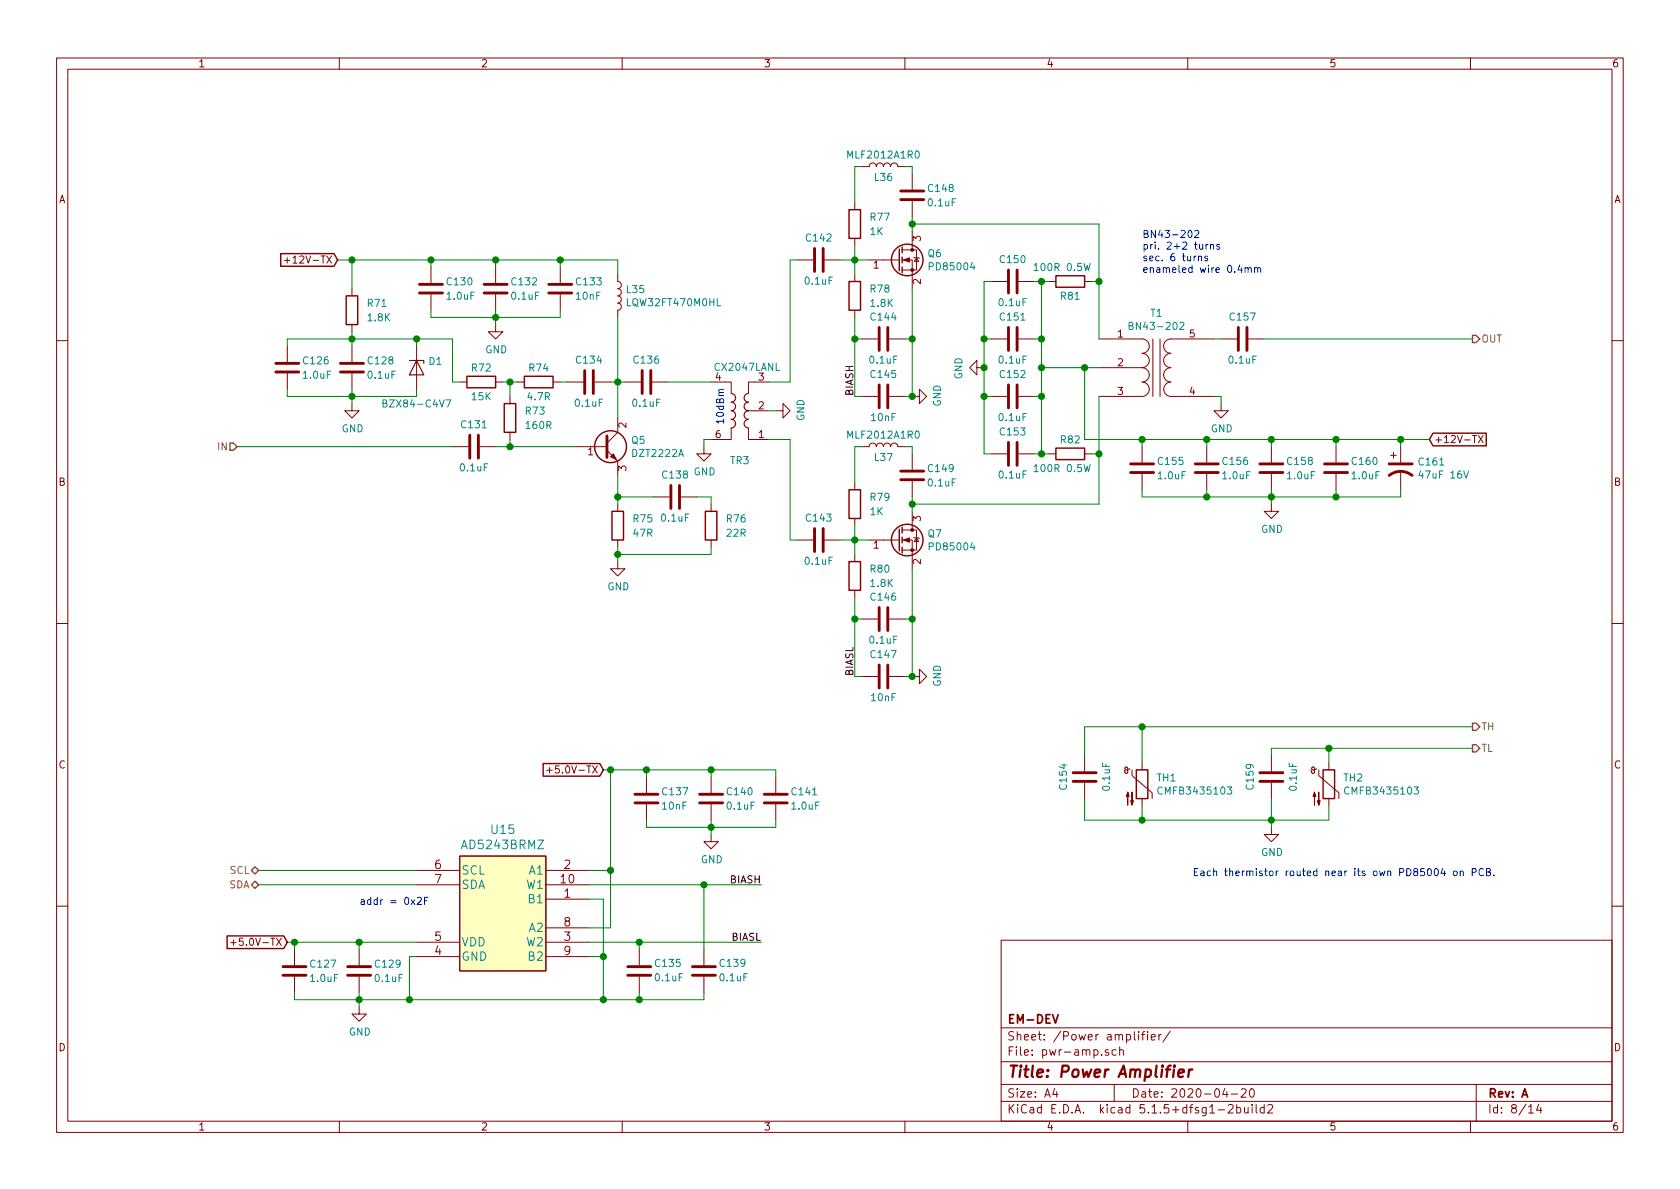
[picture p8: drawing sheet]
<svg xmlns="http://www.w3.org/2000/svg" width="297mm" height="210mm" viewBox="0 0 297 210" stroke-linecap="round" stroke-linejoin="round" font-family="sans-serif">
<g fill="none" stroke="#840000" stroke-width=".18">
<path d="M10 10.3h277v189.9h-277zM12 12.2h273v186.1h-273zM60 10.3v1.9M110 10.3v1.9M160 10.3v1.9M210 10.3v1.9M260 10.3v1.9M151.1 35.8v1.3M152.4 29.5h1.3a.63 .63 0 0 1 .6-.7 .63 .63 0 0 1 .6 .7 .63 .63 0 0 1 .7-.7 .63 .63 0 0 1 .6 .7 .63 .63 0 0 1 .6-.7 .63 .63 0 0 1 .7 .7 .63 .63 0 0 1 .6-.7 .63 .63 0 0 1 .6 .7h1.3M161.3 30.7v2.8M161.3 35.6v2.7M50.3 46h1"/>
<path d="M50.8 45.6v.9M62.2 51v1.3M62.2 57.4v1.3M76.2 47.2v2.8M76.2 52.1v2.8M87.6 57.4v1.3h1.3l-1.3 1.2-1.2-1.2h1.2M87.6 47.2v2.8M87.6 52.1v2.8M99.1 47.2v2.8M99.1 52.1v2.8M109.2 48.5v1.3a.63 .63 0 0 1 .7 .6 .63 .63 0 0 1-.7 .6 .63 .63 0 0 1 .7 .7 .63 .63 0 0 1-.7 .6 .63 .63 0 0 1 .7 .7 .63 .63 0 0 1-.7 .6 .63 .63 0 0 1 .7 .6 .63 .63 0 0 1-.7 .7v1.2M141 46h2.8"/>
<path d="M145.8 46h2.8M151.1 42.2v1.2M151.1 48.5v1.3M151.1 54.9v1.2M152.4 59.9h2.8M153.7 46h5.3M157.2 59.9h2.8M159.5 46h1.8v5M159.5 44.2h2.6v3.5h-2.6M161.3 40.9v3.3M161.5 45.5l.2 .1h.7l.2 .1M162.1 45.6l.3 .6h-.7z"/>
<path d="M175.3 59.9h2.8M175.3 49.8h2.8M180.1 59.9h2.8M180.1 49.8h2.8M185.4 49.8h1.3M191.8 49.8h1.2M194.3 59.9h7.6a1.27 1.27 0 0 1 1.3 1.3 1.27 1.27 0 0 1-1.3 1.3 1.27 1.27 0 0 1 1.3 1.2 1.27 1.27 0 0 1-1.3 1.3M203.8 59.9v10.2M205.1 59.9v10.2M214.6 59.9h-7.6a1.27 1.27 0 0 0-1.3 1.3 1.27 1.27 0 0 0 1.3 1.3 1.27 1.27 0 0 0-1.3 1.2 1.27 1.27 0 0 0 1.3 1.3 1.27 1.27 0 0 0-1.3 1.3 1.27 1.27 0 0 0 1.3 1.3 1.27 1.27 0 0 0-1.2 1.2 1.27 1.27 0 0 0 1.2 1.3h7.6M215.9 59.9h2.8M220.7 59.9h2.8"/>
<path d="M10 60.2h2M50.8 61.2v2.8M50.8 66v2.8M62.2 71.4v1.2h1.3l-1.3 1.3-1.2-1.3h1.2M62.2 61.2v2.8M62.2 66v2.8M73.7 61.2v7.6M80 79h2.8M81.3 67.6h1.2M84.8 79h2.8M87.6 67.6h1.3M90.2 70.1v1.3"/>
<path d="M90.2 76.4v1.3M91.4 67.6h1.3M97.8 67.6h1.3M100.3 67.6h2.8M101.6 79h5.7M105.2 67.6h2.7M107.3 79.6l1.9 1.9v2.6M109.2 73.9v2.5l-1.9 2M110.5 67.6h2.8M115.3 67.6h2.8M124.5 79v1.3h1.2l-1.2 1.2-1.3-1.2h1.3M125.7 67.6h3.6v2"/>
<path d="M129.3 75.7v2h-3.6M132.1 72.6h3.8M132.3 75.7v2h3.6M135.9 67.6h-3.6v2M137.2 72.6h1.2v-1.2l1.3 1.2-1.3 1.3v-1.3M152.4 79h1.3a.63 .63 0 0 1 .6-.6 .63 .63 0 0 1 .6 .6 .63 .63 0 0 1 .7-.6 .63 .63 0 0 1 .6 .6 .63 .63 0 0 1 .6-.6 .63 .63 0 0 1 .7 .6 .63 .63 0 0 1 .6-.6 .63 .63 0 0 1 .6 .6h1.3M152.4 70.1h2.8M157.2 70.1h2.8M161.3 70.1h1.3v-1.3l1.2 1.3-1.2 1.3v-1.3M172.7 65v-1.3l-1.3 1.3 1.3 1.3v-1.3h1.3M175.3 70.1h2.8M180.1 70.1h2.8"/>
<path d="M194.3 65h7.6M201.9 65a1.27 1.27 0 0 1 1.3 1.3 1.27 1.27 0 0 1-1.3 1.3 1.27 1.27 0 0 1 1.3 1.2 1.27 1.27 0 0 1-1.3 1.3h-7.6M201.9 79v2.8M213.4 79v2.8M215.9 71.4v1.2h1.3l-1.3 1.3-1.3-1.3h1.3M224.8 79v2.8M236.2 79v2.8M247.6 79v2.8M261.4 77l.8 1.3M262.2 77l-.8 1.3M285 60.2h2M109.2 99.3v1.3h1.3l-1.3 1.2-1.3-1.2h1.3"/>
<path d="M109.2 89.1v1.3M109.2 95.5v1.3M115.6 87.9h2.8M120.4 87.9h2.8M125.7 89.1v1.3M125.7 95.5v1.3M141 95.5h2.8M145.8 95.5h2.8M151.1 85.3v1.3M151.1 91.7v1.3M151.1 98v1.3M153.7 95.5h5.3"/>
<path d="M159.5 95.5h1.8v5.1M159.5 93.7h2.6v3.6h-2.6M161.3 80.3v2.8M161.3 85.1v2.8M161.3 90.4v3.3M161.5 95l.2 .1h.7l.2 .1M162.1 95.1l.3 .7h-.7zM175.3 80.3h2.8M180.1 80.3h2.8M185.4 80.3h1.3M191.8 80.3h1.2M201.9 83.8v2.8"/>
<path d="M213.4 83.8v2.8M224.8 89.1v1.3h1.3l-1.3 1.3-1.3-1.3h1.3M224.8 83.8v2.8M236.2 83.8v2.8M245.9 80.5h1M246.4 80v1M247.6 83.3v3.3M10 110.3h2M151.1 104.4v1.3M152.4 119.6h2.8M152.4 109.5h2.8M157.2 119.6h2.8"/>
<path d="M157.2 109.5h2.8M161.3 119.6h1.3v-1.2l1.2 1.2-1.2 1.3v-1.3M285 110.3h2M96.7 136.2h.9M97.2 135.7v1M114.3 137.4v2.8M125.7 137.4v2.8M137.2 137.4v2.8M191.8 133.6v2.8M191.8 138.4v2.8M199.7 135.9l-.1 .2-.4 .1-.3-.2v-.2l.3-.2 .2 .2v.8l-.2 .2-.3-.2v-.2l-.1-.1M200.2 136.1v1.1l3.5 3v1"/>
<path d="M201.9 134.9v1.2M224.8 133.6v2.8M224.8 138.4v2.8M232.8 135.9l-.3 .2-.3 .1-.3-.2v-.2l.3-.2 .2 .2v.8l-.2 .2-.3-.2v-.2l-.1-.1M233.2 136.1v1.1l3.5 3v1M234.9 134.9v1.2M73.7 156.5h7.6M73.7 153.9h7.6M81.3 151.4h15.2v20.3h-15.2zM96.5 159h7.6M96.5 156.5h7.6M96.5 153.9h7.6"/>
<path d="M114.3 142.2v2.8M125.7 147.6v1.2h1.3l-1.3 1.3-1.2-1.3h1.2M125.7 142.2v2.8M137.2 142.2v2.8M201.9 141.2v1.3M224.8 146.3v1.3h1.3l-1.3 1.2-1.3-1.2h1.3M234.9 141.2v1.3M10 160.2h2M40.8 166.7h1M41.3 166.2v1M52.1 167.9v2.8M52.1 172.7v2.8"/>
<path d="M63.5 178v1.3h1.3l-1.3 1.3-1.3-1.3h1.3M63.5 167.9v2.8M63.5 172.7v2.8M73.7 166.6h7.6M73.7 169.2h7.6M96.5 166.6h7.6M96.5 169.2h7.6M96.5 164.1h7.6M113 167.9v2.8M113 172.7v2.8M124.5 167.9v2.8M124.5 172.7v2.8"/>
<path d="M177 166.3h108v32h-108zM285 160.2h2M60 198.3v1.9M110 198.3v1.9M160 198.3v1.9M177 194.8h108M177 191.8h108M177 187.8h108M177 181.8h108M186.5 192.5l-.4 1h1M186.8 193v1M196 185.7a.37 .37 0 0 0-.6 .1l.1 .2 .5 .2 .1 .1-.3 .3-.4-.1"/>
<path d="M197 191.8v3M197.3 185.7l-.4-.1-.3 .3 .1 .6 .2 .1 .4-.1M198 185.7a.37 .37 0 0 1 .6 .1v.8M198 185.1v1.5M201.3 182.4v.2M201.3 182.9v1M201.8 182.9h.6M202.4 182.4l-.3 .1v.1v1.3M202.9 182.4v.2M202.9 182.9v1M203.6 183.4l.7-.1-.1-.3-.4-.1-.2 .2v.7h.6M204.9 182.9v1"/>
<path d="M205.3 182.9l-.4 .3M206.9 182.3l-1.3 2M210 198.3v1.9M215.4 196.3h1.1M216.6 192.5l-.4 1h.9M216.9 193v1M217.2 195.5l.2-.2h.4l.2 .5-.9 1h.9M217.7 193.5h1.1M218.7 195.9l.4-.1 .3 .3-.1 .6h-.6M218.7 195.3v1.5M219.5 192.7l.2-.2h.3l.3 .2v.3v.2l-.9 .8h.9M220 195.8l.1 .9 .3 .1 .3-.1"/>
<path d="M220.7 195.8v1M221.1 192.6l.2-.1a.8 .8 0 0 1 .5 .8 .8 .8 0 0 1-.5 .7 1 1 0 0 1-.2-1.4zM221.4 195.3v.2M221.4 195.8v1M222.1 195.3v1.3l.2 .2M223.5 195.9l-.4-.1-.3 .3 .1 .6 .2 .1 .4-.1M223.5 195.3v1.5M224.2 195.5l.2-.2h.3l.3 .5-.9 1h.9M260 198.3v1.9M261 191.8v6.5M270.3 195.8l.4-.5v1.5M270.3 196.8h.8"/>
<path d="M272.1 195.2l-.4 1.1h.9M272.4 195.8v1"/>
</g>
<path d="M208.4 189.8l.9-.2v-.4l-.6-.1-.3 .3v.9l.2 .1 .5-.1M210.3 189.1l-.2 1.3M210.8 189.1a.54 .54 0 0 0-.6 .4" fill="none" stroke="#840000" stroke-width=".41"/>
<path d="M186.1 179.4l.5 1.5 .5-1.5" fill="none" stroke="#840000" stroke-width=".3"/>
<g fill="none" stroke="#840000" stroke-width=".51">
<path d="M159.3 35.3h4M159.3 33.8h4M74.2 51.8h4M74.2 50.3h4M85.6 51.8h4.1M85.6 50.3h4.1M97 51.8h4.1M97 50.3h4.1M144 43.9v4.1M145.5 43.9v4.1M155.4 57.9v4.1M157 57.9v4.1"/>
<path d="M178.3 47.7v4.1M178.3 57.9v4.1M179.8 47.7v4.1M179.8 57.9v4.1M218.9 57.9v4.1M220.5 57.9v4.1M48.8 65.8h4M48.8 64.3h4M60.2 65.8h4.1M60.2 64.3h4.1M83.1 77v4M84.6 77v4"/>
<path d="M103.4 65.5v4.1M104.9 65.5v4.1M107.3 77.1v3.8M113.5 65.5v4.1M115.1 65.5v4.1M155.4 68.1v4M157 68.1v4M178.3 68.1v4M178.3 78.2v4.1M179.8 68.1v4M179.8 78.2v4.1M118.6 85.8v4.1"/>
<path d="M120.1 85.8v4.1M144 93.5v4M145.5 93.5v4M159.3 84.8h4M159.3 83.3h4M199.9 82h4.1M199.9 83.6h4.1M211.3 82h4.1M211.3 83.6h4.1M222.8 82h4M222.8 83.6h4M234.2 82h4.1"/>
<path d="M234.2 83.6h4.1M245.6 84.1a3.3 3.3 0 0 1 4.1 0M245.6 82h4.1M155.4 107.4v4.1M155.4 117.6v4.1M157 107.4v4.1M157 117.6v4.1M189.7 138.2h4.1M189.7 136.6h4.1M222.8 138.2h4M222.8 136.6h4M112.3 142h4"/>
<path d="M112.3 140.5h4M123.7 142h4.1M123.7 140.5h4.1M135.1 142h4.1M135.1 140.5h4.1M50 172.5h4.1M50 170.9h4.1M61.5 172.5h4M61.5 170.9h4M111 172.5h4.1M111 170.9h4.1M122.4 172.5h4.1"/>
<path d="M122.4 170.9h4.1"/>
</g>
<g fill="none" stroke="#840000" stroke-width=".25">
<path d="M150.1 37.1h2v5.1h-2zM49.6 44.9h9.5l.6 1.1-.6 1.1h-9.5zM61.2 52.3h2v5.1h-2zM150.1 49.8h2v5.1h-2zM159 44.1v3.8M159.5 43.7v1M159.5 45.5v1M159.5 47.2v1.1M186.7 48.8h5.1v2h-5.1zM82.5 66.5h5.1v2.1h-5.1zM89.2 71.4h2v5h-2zM92.7 66.5h5.1v2.1h-5.1z"/>
<path d="M186.7 79.2h5.1v2.1h-5.1zM253.4 76.6h9.4v2.2h-9.4l-.7-1.1zM108.2 90.4h2v5.1h-2zM124.7 90.4h2v5.1h-2zM150.1 86.6h2v5.1h-2zM150.1 99.3h2v5.1h-2zM159 93.6v3.8M159.5 93.2v1M159.5 95v1M159.5 96.8v1M96 135h10l.7 1.1-.7 1.2h-10zM200.9 136.1h2v5.1h-2z"/>
<path d="M233.9 136.1h2.1v5.1h-2.1zM40.2 165.5h10l.6 1.1-.6 1.1h-10z"/>
<circle cx="160.4" cy="46" r="2.79"/>
<circle cx="107.9" cy="79" r="2.82"/>
<circle cx="160.4" cy="95.5" r="2.79"/>
</g>
<g fill="#840000" stroke="#840000" stroke-width=".18">
<path d="M159.8 46l1-.4v.7z"/>
<path d="M159.8 95.5l1-.4v.8z"/>
<path d="M232.4 140.1l.3 .7h-.5l.2-.7v2.3z"/>
<path d="M233.2 140.1v2.3l-.3-.8h.5l-.2 .8z"/>
<path d="M107.9 80.8l.6-.5 .5 1z"/>
<path d="M199.4 140.1l.2 .7h-.5l.3-.7v2.3z"/>
<path d="M200.2 140.1v2.3l-.3-.8h.5l-.2 .8z"/>
<circle cx="161.3" cy="47.7" r=".25"/>
<circle cx="161.3" cy="44.2" r=".25"/>
<circle cx="161.3" cy="97.3" r=".25"/>
<circle cx="161.3" cy="93.7" r=".25"/>
</g>
<g fill="none" stroke="#008484" stroke-width=".18">
<path d="M182.8 46.9l.4-.3v1.2M182.8 47.8h.8M199.6 57.6h.6l.1-.5-.7-.1v1.3h.5l.3-.3v-.2l-.3-.2M208.6 57.1l.5-.1 .2 .3v.3l-.8 .7h.8M67.7 71.3h.6v-.5l-.6-.1v1.3h.5l.3-.3v-.2l-.4-.2M78.8 70.7h.9l-.6 1.3M182.8 82.5l.4-.4v1.3M182.8 83.4h.8M258.8 83.3l.4 1.3 .5-1.3M205.5 139.3a.6 .6 0 0 0-.8 .4 .6 .6 0 0 0 .6 .7l.2-.1M217 139.2h.8l-.5 .4 .4 .2 .1 .4-.3 .2-.5-.1M238.5 139.3a.6 .6 0 0 0-.8 .4 .6 .6 0 0 0 .6 .7l.2-.1"/>
<path d="M250 139.2h.8l-.4 .4 .3 .2 .1 .4-.3 .2-.5-.1"/>
</g>
<path d="M81.3 151.4h15.2v20.3h-15.2z" fill="#ffffc2" stroke="#ffffc2" stroke-width=".18"/>
<path d="M72.4 63.7h2.5v.6M73.7 63.7l1.2 2.6h-2.5zM129.3 69.6a.76 .76 0 0 1 .7 .8 .76 .76 0 0 1-.7 .7 .76 .76 0 0 1 .7 .8 .76 .76 0 0 1-.7 .7 .76 .76 0 0 1 .7 .8 .76 .76 0 0 1-.7 .8 .76 .76 0 0 1 .7 .7 .76 .76 0 0 1-.7 .8M132.3 69.6a.76 .76 0 0 0-.7 .8 .76 .76 0 0 0 .7 .7 .76 .76 0 0 0-.7 .8 .76 .76 0 0 0 .7 .7 .76 .76 0 0 0-.7 .8 .76 .76 0 0 0 .7 .8 .76 .76 0 0 0-.7 .7 .76 .76 0 0 0 .7 .8" fill="none" stroke="#840000" stroke-width=".2"/>
<g fill="none" stroke="#008400" stroke-width=".18">
<path d="M152.4 29.5h-1.3v6.3M160 29.5h1.3v1.2M161.3 39.6h33v20.3M161.3 38.3v2.6M59.7 46h49.5v2.5M62.2 46v5M62.2 58.7v2.5M73.7 59.9v1.3M76.2 46v1.2M76.2 54.9v1.2h22.9v-1.2M87.6 46v1.2M87.6 54.9v2.5"/>
<path d="M99.1 46v1.2M109.2 56.1v17.8M141 46h-1.3v21.6h-3.8M148.6 46h5.1M151.1 56.1v14h1.3M151.1 59.9h1.3M151.1 43.4v5.1M160 59.9h1.3M161.3 51v19.1h-1.3M174 59.9h1.3M175.3 49.8h-1.3v30.5h1.3M182.9 49.8h2.5"/>
<path d="M182.9 59.9h1.2M184.1 49.8v30.5M193 49.8h1.3M214.6 59.9h1.3M223.5 59.9h36.8M41.9 79h38.1M50.8 68.8v1.3h22.9v-1.3M50.8 61.2v-1.3h29.2v7.7h1.3M62.2 68.8v2.6M87.6 79h14M88.9 67.6h2.5M90.2 67.6v2.5"/>
<path d="M90.2 77.7v1.3M99.1 67.6h1.2M107.9 67.6h2.6M118.1 67.6h7.6M125.7 77.7h-1.2v1.3M135.9 77.7h3.8v17.8h1.3M135.9 72.6h1.3M152.4 79h-1.3v6.3M160 79h1.3v1.3M174 70.1h1.3M182.9 70.1h1.2M184.1 65h10.2"/>
<path d="M191.8 65v12.7h60.9M194.3 70.1v19h-33M201.9 77.7v1.3M213.4 77.7v1.3M214.6 70.1h1.3v1.3M224.8 77.7v1.3M236.2 77.7v1.3M247.6 77.7v1.3M109.2 87.9h6.4M109.2 84.1v5M109.2 96.8v2.5M123.2 87.9h2.5v1.2"/>
<path d="M125.7 96.8v1.2h-16.5M148.6 95.5h5.1M151.1 93v5M161.3 87.9v2.5M182.9 80.3h2.5M193 80.3h1.3M201.9 86.6v1.3h45.7v-1.3M213.4 86.6v1.3M224.8 86.6v2.5M236.2 86.6v1.3M151.1 105.7v13.9h1.3M151.1 109.5h1.3"/>
<path d="M160 109.5h1.3M161.3 100.6v19h-1.3M106.7 136.1h30.5v1.3M107.9 136.1v28h-3.8M114.3 136.1v1.3M125.7 136.1v1.3M201.9 128.5v6.4M234.9 132.3v2.6M260.3 132.3h-35.5v1.3M260.3 128.5h-68.5v5.1M45.7 156.5h28M45.7 153.9h28"/>
<path d="M104.1 156.5h30.5M104.1 153.9h3.8M104.1 159h2.6v17.8M114.3 145v1.3h22.9v-1.3M124.5 156.5v11.4M125.7 145v2.6M191.8 141.2v3.8h43.1v-2.5M201.9 142.5v2.5M224.8 141.2v5.1M50.8 166.6h22.9M52.1 166.6v1.3M52.1 175.5v1.3h72.4v-1.3"/>
<path d="M63.5 166.6v1.3M63.5 175.5v2.5M73.7 169.2h-1.3v7.6M104.1 169.2h2.6M104.1 166.6h30.5M113 166.6v1.3M113 175.5v1.3"/>
</g>
<path d="M260.3 59.3h.7l.6 .6-.6 .7h-.7zM40.6 78.4h.7l.6 .6-.6 .6h-.7zM260.3 131.7h.7l.6 .6-.6 .7h-.7zM260.3 127.9h.7l.6 .6-.6 .7h-.7zM44.4 156.5l.7-.7 .6 .7-.6 .6zM44.4 153.9l.7-.6 .6 .6-.6 .7z" fill="none" stroke="#848400" stroke-width=".25"/>
<g fill="none" stroke="#0000c2" stroke-width=".18">
<path d="M210.2 40.8l.1-.1a.67 .67 0 0 1 .5 .7 .67 .67 0 0 1-.5 .6 .83 .83 0 0 1-.1-1.2zM211.3 40.9l.4-.2 .3 .4-.1 .2-.7 .7h.8M211.9 45.4l.2-.1h.3v.8M211.9 45.3v.8M213.2 43.2v.9M213.5 45.3h-.3l-.2 .2 .1 .1 .4 .2v.3h-.5M213.6 43.2l-.4 .3M214 43.4l.2-.2 .3 .1 .1 .8M214 43.2v.9M215.6 43.3l-.3-.1-.2 .2 .1 .2 .4 .1v.3h-.5M220.1 47.5l.2-.2 .3 .1 .1 .8M220.1 47.3v.9"/>
<path d="M220.7 47.5l.2-.2 .3 .1v.8M221.8 47.5l.2-.2 .3 .1 .1 .8M221.8 47.3v.9M222.4 47.5l.2-.2 .3 .1v.8M127.9 68.9h-.7l-.1 .3 .2 .2M73.8 158.8l.5-.1 .2 .3-.1 .2-.7 .7h.8M75.1 159.3h.4M75.7 158.7h-.6v1.2M253.7 153.7l.2-.1a.67 .67 0 0 1 .4 .6 .67 .67 0 0 1-.4 .7l-.3-.5zM255.1 153.5l-.3 .9h.8M255.4 154v.9M257 154.1l.2-.1 .4 .1v.5l-.1 .2-.3 .1-.2-.2z"/>
<path d="M258.2 154.1l.2-.1 .2 .1 .1 .8M258.2 154v.9M260.3 154.2h.6l.1-.5-.2-.1h-.5v1.3M262.3 153.7a.6 .6 0 0 0-.8 .4 .6 .6 0 0 0 .6 .8l.2-.2M262.8 154.2l.6-.1 .1-.2-.1-.2-.6-.1v1.3h.5l.2-.2 .1-.3-.4-.2M264.1 154.7v.2"/>
</g>
<g fill="#008400" stroke="#008400" stroke-width=".25">
<circle cx="108" cy="136.1" r=".51"/>
<circle cx="235" cy="132.3" r=".51"/>
<circle cx="113" cy="166.6" r=".51"/>
<circle cx="124.5" cy="156.5" r=".51"/>
<circle cx="113" cy="176.8" r=".51"/>
<circle cx="106.7" cy="176.8" r=".51"/>
<circle cx="224.8" cy="145" r=".51"/>
<circle cx="201.9" cy="145" r=".51"/>
<circle cx="201.9" cy="128.5" r=".51"/>
<circle cx="62.2" cy="46" r=".51"/>
<circle cx="161.3" cy="119.6" r=".51"/>
<circle cx="161.3" cy="70.1" r=".51"/>
<circle cx="184.2" cy="59.9" r=".51"/>
<circle cx="184.2" cy="70.1" r=".51"/>
<circle cx="174" cy="59.9" r=".51"/>
<circle cx="174" cy="70.1" r=".51"/>
<circle cx="161.3" cy="109.5" r=".51"/>
<circle cx="151.1" cy="95.5" r=".51"/>
<circle cx="151.1" cy="109.5" r=".51"/>
<circle cx="151.1" cy="46" r=".51"/>
<circle cx="151.1" cy="59.9" r=".51"/>
<circle cx="161.3" cy="59.9" r=".51"/>
<circle cx="174" cy="65" r=".51"/>
<circle cx="76.2" cy="46" r=".51"/>
<circle cx="99.1" cy="46" r=".51"/>
<circle cx="87.6" cy="46" r=".51"/>
<circle cx="87.6" cy="56.1" r=".51"/>
<circle cx="109.2" cy="67.6" r=".51"/>
<circle cx="62.2" cy="59.9" r=".51"/>
<circle cx="73.7" cy="59.9" r=".51"/>
<circle cx="62.2" cy="70.1" r=".51"/>
<circle cx="90.2" cy="67.6" r=".51"/>
<circle cx="90.2" cy="79" r=".51"/>
<circle cx="109.2" cy="87.9" r=".51"/>
<circle cx="109.2" cy="98" r=".51"/>
<circle cx="236.2" cy="77.7" r=".51"/>
<circle cx="114.3" cy="136.1" r=".51"/>
<circle cx="108" cy="153.9" r=".51"/>
<circle cx="125.7" cy="146.3" r=".51"/>
<circle cx="106.7" cy="169.2" r=".51"/>
<circle cx="72.4" cy="176.8" r=".51"/>
<circle cx="52.1" cy="166.6" r=".51"/>
<circle cx="63.5" cy="166.6" r=".51"/>
<circle cx="63.5" cy="176.8" r=".51"/>
<circle cx="247.7" cy="77.7" r=".51"/>
<circle cx="213.4" cy="87.9" r=".51"/>
<circle cx="224.8" cy="87.9" r=".51"/>
<circle cx="236.2" cy="87.9" r=".51"/>
<circle cx="125.7" cy="136.1" r=".51"/>
<circle cx="224.8" cy="77.7" r=".51"/>
<circle cx="213.4" cy="77.7" r=".51"/>
<circle cx="201.9" cy="77.7" r=".51"/>
<circle cx="191.8" cy="65" r=".51"/>
<circle cx="184.2" cy="49.8" r=".51"/>
<circle cx="194.3" cy="49.8" r=".51"/>
<circle cx="184.2" cy="65" r=".51"/>
<circle cx="194.3" cy="80.3" r=".51"/>
<circle cx="184.2" cy="80.3" r=".51"/>
<circle cx="161.3" cy="89.1" r=".51"/>
<circle cx="161.3" cy="39.6" r=".51"/>
</g>
<text font-size="2.8" fill="#840000" x="178" y="190.5">Title: Power Amplifier</text>
<g font-size="2.1" fill="#008484">
<text x="87" y="147.5">U15</text>
<text x="81.5" y="154.7">SCL</text>
<text x="81.9" y="150.2">AD5243BRMZ</text>
<text x="93.6" y="154.7">A1</text>
<text x="81.5" y="157.2">SDA</text>
<text x="93.1" y="157.2">W1</text>
<text x="93.6" y="159.7">B1</text>
<text x="81.5" y="167.4">VDD</text>
<text x="93.1" y="167.4">W2</text>
<text x="93.6" y="164.8">A2</text>
<text x="81.5" y="169.9">GND</text>
<text x="93.6" y="169.9">B2</text>
</g>
<g font-size="2.1" fill="#840000">
<text x="76.9" y="153.7">6</text>
<text x="99.7" y="153.7">2</text>
<text x="76.9" y="156.2">7</text>
<text x="99.2" y="156.2">10</text>
<text x="99.7" y="158.7">1</text>
<text x="76.9" y="166.4">5</text>
<text x="99.7" y="166.4">3</text>
<text x="99.7" y="163.8">8</text>
<text x="76.9" y="168.9">4</text>
<text x="99.7" y="168.9">9</text>
<text x="178" y="184">Sheet: /Power amplifier/</text>
<text x="178" y="181">EM-DEV</text>
<text x="178" y="186.7">File: pwr-amp.sch</text>
<text x="178" y="196.9">KiCad E.D.A. kicad 5.1.5+dfsg1-2build2</text>
<text x="178" y="194.1">Size: A4</text>
<text x="200" y="194.1">Date: 2020-04-20</text>
<text x="263" y="194.1">Rev: A</text>
<text x="263" y="196.9">Id: 8/14</text>
</g>
<g font-size="1.8" fill="#840000">
<text x="35" y="11.9">1</text>
<text x="85" y="11.9">2</text>
<text x="135" y="11.9">3</text>
<text x="185" y="11.9">4</text>
<text x="235" y="11.9">5</text>
<text x="285" y="11.9">6</text>
<text x="10.4" y="35.9">A</text>
<text x="285.4" y="35.9">A</text>
<text x="51.9" y="46.6">+12V-TX</text>
<text x="154.5" y="47.5">1</text>
<text x="162.8" y="42.6" transform="rotate(-90 162.8 42.6)">3</text>
<text x="162.8" y="50.3" transform="rotate(-90 162.8 50.3)">2</text>
<text x="197.6" y="59.7">1</text>
<text x="210.3" y="59.7">5</text>
<text x="197.6" y="64.8">2</text>
<text x="126.5" y="67.3">4</text>
<text x="134.1" y="67.3">3</text>
<text x="197.6" y="69.8">3</text>
<text x="210.3" y="69.8">4</text>
<text x="110.7" y="75.7" transform="rotate(-90 110.7 75.7)">2</text>
<text x="126.5" y="77.5">6</text>
<text x="134.1" y="77.5">1</text>
<text x="134.1" y="72.4">2</text>
<text x="104" y="80.5">1</text>
<text x="110.7" y="83.3" transform="rotate(-90 110.7 83.3)">3</text>
<text x="253.5" y="78.4">+12V-TX</text>
<text x="10.4" y="85.9">B</text>
<text x="285.4" y="85.9">B</text>
<text x="162.8" y="92.2" transform="rotate(-90 162.8 92.2)">3</text>
<text x="154.5" y="97">1</text>
<text x="162.8" y="99.8" transform="rotate(-90 162.8 99.8)">2</text>
<text x="10.4" y="135.9">C</text>
<text x="98.4" y="136.8">+5.0V-TX</text>
<text x="285.4" y="135.9">C</text>
<text x="42.5" y="167.3">+5.0V-TX</text>
<text x="10.4" y="185.9">D</text>
<text x="285.4" y="185.9">D</text>
<text x="35" y="199.9">1</text>
<text x="85" y="199.9">2</text>
<text x="135" y="199.9">3</text>
<text x="185" y="199.9">4</text>
<text x="235" y="199.9">5</text>
<text x="285" y="199.9">6</text>
</g>
<g font-size="1.8" fill="#008484">
<text x="150.1" y="28">MLF2012A1R0</text>
<text x="154.7" y="32">L36</text>
<text x="164.2" y="34">C148</text>
<text x="153.9" y="41.6">1K</text>
<text x="153.9" y="39">R77</text>
<text x="164.2" y="36.5">0.1uF</text>
<text x="142.6" y="42.7">C142</text>
<text x="164.1" y="45.5">Q6</text>
<text x="164.6" y="47.8">PD85004</text>
<text x="176.9" y="46.5">C150</text>
<text x="183.4" y="47.9">100R 0.5W</text>
<text x="79.1" y="53">1.0uF</text>
<text x="79.1" y="50.5">C130</text>
<text x="90.6" y="53">0.1uF</text>
<text x="90.6" y="50.5">C132</text>
<text x="101.9" y="53">10nF</text>
<text x="102" y="50.5">C133</text>
<text x="110.8" y="51.8">L35</text>
<text x="142.4" y="50.3">0.1uF</text>
<text x="153.9" y="51.7">R78</text>
<text x="187.6" y="53">R81</text>
<text x="65" y="54.3">R71</text>
<text x="65.1" y="56.8">1.8K</text>
<text x="111.1" y="54.1">LQW32FT470M0HL</text>
<text x="154" y="54.3">1.8K</text>
<text x="154.1" y="56.7">C144</text>
<text x="176.7" y="54.1">0.1uF</text>
<text x="176.9" y="56.7">C151</text>
<text x="200.5" y="58.3">BN43-202</text>
<text x="203.5" y="56">T1</text>
<text x="217.6" y="56.7">C157</text>
<text x="53.7" y="64.4">C126</text>
<text x="65.2" y="64.4">C128</text>
<text x="75.9" y="64.5">D1</text>
<text x="83.5" y="65.7">R72</text>
<text x="85.8" y="62.5">GND</text>
<text x="93.6" y="65.7">R74</text>
<text x="102" y="64.3">C134</text>
<text x="112.2" y="64.3">C136</text>
<text x="126.5" y="65.6">CX2047LANL</text>
<text x="153.9" y="64.3">0.1uF</text>
<text x="176.7" y="64.3">0.1uF</text>
<text x="217.4" y="64.3">0.1uF</text>
<text x="53.7" y="67">1.0uF</text>
<text x="65.2" y="67">0.1uF</text>
<text x="83.5" y="70.8">15K</text>
<text x="93.4" y="70.8">4.7R</text>
<text x="101.8" y="71.9">0.1uF</text>
<text x="112" y="71.9">0.1uF</text>
<text x="154.1" y="66.8">C145</text>
<text x="166.4" y="71.9" transform="rotate(-90 166.4 71.9)">GND</text>
<text x="170.2" y="67.1" transform="rotate(-90 170.2 67.1)">GND</text>
<text x="176.9" y="66.8">C152</text>
<text x="60.4" y="76.4">GND</text>
<text x="68.4" y="72.1">BZX84-C4V7</text>
<text x="81.7" y="75.7">C131</text>
<text x="93" y="73.3">R73</text>
<text x="93.1" y="75.9">160R</text>
<text x="142.2" y="74.5" transform="rotate(-90 142.2 74.5)">GND</text>
<text x="150.1" y="77.6">MLF2012A1R0</text>
<text x="154.1" y="74.5">10nF</text>
<text x="176.7" y="74.5">0.1uF</text>
<text x="176.9" y="77">C153</text>
<text x="214.1" y="76.4">GND</text>
<text x="81.5" y="83.4">0.1uF</text>
<text x="111.7" y="78.5">Q5</text>
<text x="112" y="80.8">DZT2222A</text>
<text x="129.1" y="82.1">TR3</text>
<text x="154.7" y="81.5">L37</text>
<text x="164.2" y="83.5">C149</text>
<text x="183.4" y="83.5">100R 0.5W</text>
<text x="187.6" y="78.4">R82</text>
<text x="204.9" y="82.2">C155</text>
<text x="216.3" y="82.2">C156</text>
<text x="227.7" y="82.2">C158</text>
<text x="239.2" y="82.2">C160</text>
<text x="251" y="82.3">C161</text>
<text x="117.2" y="84.6">C138</text>
<text x="122.6" y="84.1">GND</text>
<text x="153.9" y="88.6">R79</text>
<text x="164.2" y="86">0.1uF</text>
<text x="176.7" y="84.6">0.1uF</text>
<text x="204.9" y="84.8">1.0uF</text>
<text x="216.3" y="84.8">1.0uF</text>
<text x="227.7" y="84.8">1.0uF</text>
<text x="239.1" y="84.8">1.0uF</text>
<text x="251.3" y="84.6">47uF 16V</text>
<text x="112" y="92.4">R75</text>
<text x="112" y="94.9">47R</text>
<text x="117" y="92.2">0.1uF</text>
<text x="128.5" y="92.4">R76</text>
<text x="128.5" y="94.9">22R</text>
<text x="142.6" y="92.2">C143</text>
<text x="153.9" y="91.1">1K</text>
<text x="164.1" y="95">Q7</text>
<text x="223" y="94.2">GND</text>
<text x="142.4" y="99.9">0.1uF</text>
<text x="153.9" y="101.3">R80</text>
<text x="164.6" y="97.3">PD85004</text>
<text x="107.4" y="104.4">GND</text>
<text x="154" y="103.8">1.8K</text>
<text x="154.1" y="106.2">C146</text>
<text x="153.9" y="113.8">0.1uF</text>
<text x="154.1" y="116.4">C147</text>
<text x="154.1" y="124">10nF</text>
<text x="166.4" y="121.5" transform="rotate(-90 166.4 121.5)">GND</text>
<text x="117.2" y="143.2">10nF</text>
<text x="117.2" y="140.6">C137</text>
<text x="128.7" y="143.2">0.1uF</text>
<text x="128.7" y="140.6">C140</text>
<text x="140.1" y="143.2">1.0uF</text>
<text x="140.1" y="140.6">C141</text>
<text x="188.6" y="139.5" transform="rotate(-90 188.6 139.5)">C154</text>
<text x="196.3" y="139.7" transform="rotate(-90 196.3 139.7)">0.1uF</text>
<text x="204.6" y="138.2">TH1</text>
<text x="205.3" y="140.5">CMFB3435103</text>
<text x="221.7" y="139.5" transform="rotate(-90 221.7 139.5)">C159</text>
<text x="229.3" y="139.7" transform="rotate(-90 229.3 139.7)">0.1uF</text>
<text x="237.6" y="138.2">TH2</text>
<text x="238.3" y="140.5">CMFB3435103</text>
<text x="123.9" y="152.6">GND</text>
<text x="223" y="151.4">GND</text>
<text x="55" y="173.7">1.0uF</text>
<text x="55" y="171.1">C127</text>
<text x="66.4" y="173.7">0.1uF</text>
<text x="66.4" y="171.1">C129</text>
<text x="116" y="173.5">0.1uF</text>
<text x="116" y="171">C135</text>
<text x="127.4" y="173.5">0.1uF</text>
<text x="127.4" y="171">C139</text>
<text x="61.7" y="183.1">GND</text>
</g>
<g font-size="1.8" fill="#0000c2">
<text x="201.9" y="42.1">BN43-202</text>
<text x="201.9" y="44.1">pri. 2+2 turns</text>
<text x="201.9" y="46.2">sec. 6 turns</text>
<text x="201.9" y="48.3">enameled wire 0.4mm</text>
<text x="128" y="75.2" transform="rotate(-90 128 75.2)">10dBm</text>
<text x="210.8" y="154.9">Each thermistor routed near its own PD85004 on PCB.</text>
<text x="63.5" y="160">addr = 0x2F</text>
</g>
<g font-size="1.8" fill="#848400">
<text x="261.9" y="60.6">OUT</text>
<text x="38.6" y="79.6">IN</text>
<text x="261.9" y="129.2">TH</text>
<text x="261.9" y="133">TL</text>
<text x="40.7" y="154.6">SCL</text>
<text x="40.5" y="157.1">SDA</text>
</g>
<g font-size="1.8">
<text x="150.9" y="70.1" transform="rotate(-90 150.9 70.1)">BIASH</text>
<text x="150.9" y="119.6" transform="rotate(-90 150.9 119.6)">BIASL</text>
<text x="129.1" y="156.2">BIASH</text>
<text x="129.3" y="166.4">BIASL</text>
</g>
</svg>
